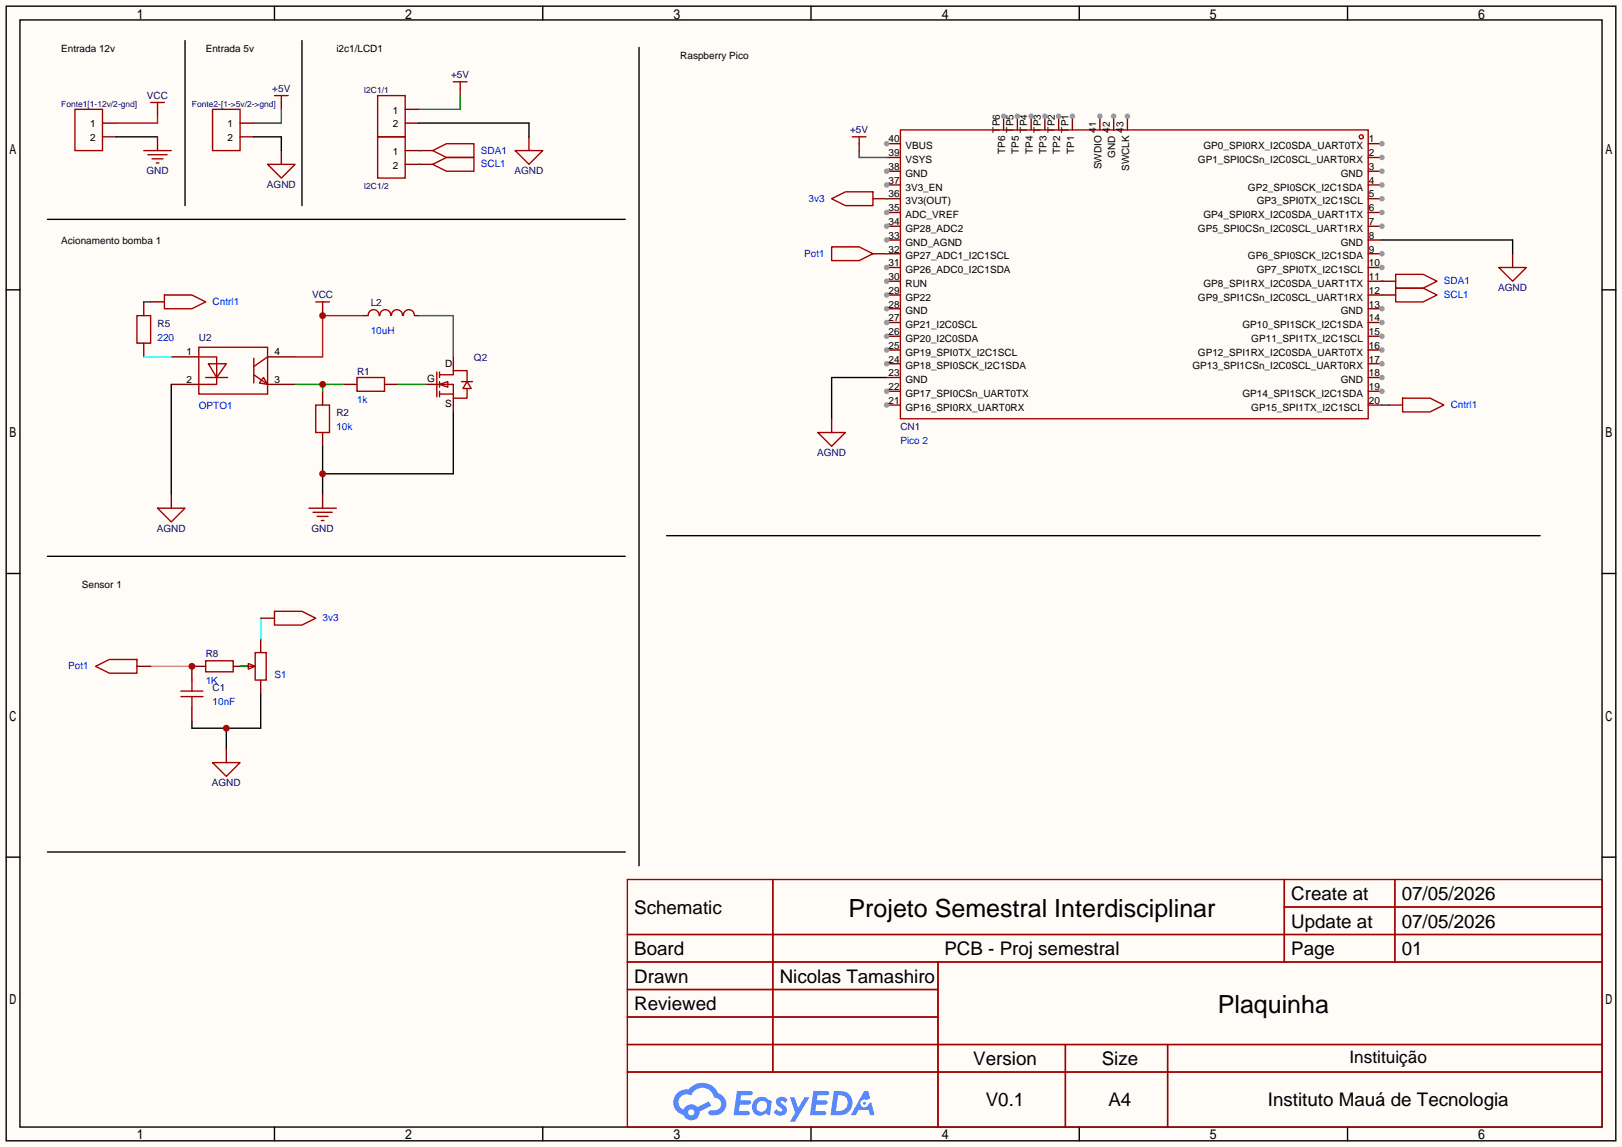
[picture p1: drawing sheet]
<svg xmlns="http://www.w3.org/2000/svg" width="299mm" height="212mm" viewBox="0 0 299 212" stroke-linecap="round" stroke-linejoin="round" font-family="sans-serif">
<path d="M0 0h299.5v211.8h-299.5z" fill="#fffcf7"/>
<g fill="none" stroke="#000" stroke-width=".25">
<path d="M1.1 1.1h297.2v209.6h-297.2zM3.7 3.7h292.1v204.5h-292.1zM50.7 1.1v2.6M100.2 1.1v2.6M149.7 1.1v2.6M199.3 1.1v2.6M248.8 1.1v2.6M1.1 53.5h2.6M295.8 53.5h2.5M1.1 105.9h2.6M295.8 105.9h2.5M1.1 158.3h2.6"/>
<path d="M295.8 158.3h2.5M50.7 208.2v2.5M100.2 208.2v2.5M149.7 208.2v2.5M199.3 208.2v2.5M248.8 208.2v2.5"/>
</g>
<g fill="none" stroke="#a10000" stroke-width=".25">
<path d="M115.8 162.4h180v45.8h-180zM115.8 172.6h180M115.8 177.7h180M142.7 162.4v35.6M173.2 177.7v30.5M237.1 162.4v15.3M237.1 167.5h58.7M257.5 162.4v15.3M115.8 182.8h57.4M115.8 192.9h180M115.8 187.8h57.4M115.8 198h180"/>
<path d="M196.7 192.9v15.3M215.6 192.9v15.3"/>
</g>
<g fill="#5487ff">
<path d="M143.6 202.8a1.3 1.3 0 0 1 1.8 .3l-.4 .6a.54 .54 0 0 0-.9-.2l.1 .2a1.58 1.58 0 0 1 1.1 1.6 1.43 1.43 0 0 1-2.5 .1l.5-.6a.64 .64 0 0 0 .5 .5 .64 .64 0 0 0 .7-.3l-.2-.2a1.6 1.6 0 0 1-1-1.6z"/>
<path d="M145.8 202.7h.9l.6 1.9 1.2-1.9h.9l-2.7 4.5h-.9l1-1.7z"/>
<path d="M136.1 201.5h1.6a1.31 1.31 0 0 1 1.2 .2 .4 .4 0 0 1-.3 .6h-1.8l-.1 .9h1.6a.4 .4 0 0 1 .4 .4 .4 .4 0 0 1-.4 .4h-1.7l-.2 1.2h.8a1.23 1.23 0 0 1 1.2 .2 .39 .39 0 0 1-.3 .6h-2.7z"/>
<path d="M150.2 201.5h1.6a1.32 1.32 0 0 1 1.3 .2 .39 .39 0 0 1-.4 .6h-1.8l-.1 .9h1.7a.4 .4 0 0 1 .3 .4 .4 .4 0 0 1-.4 .4h-1.7l-.2 1.2h.8a1.23 1.23 0 0 1 1.2 .2 .39 .39 0 0 1-.3 .6h-2.7z"/>
<path d="M159.6 201.5h.7l.4 1.3-.7 .4a.75 .75 0 0 0-1.1 .3 .75 .75 0 0 0 .5 1 .75 .75 0 0 0 .9-.6l.5-.3 .7 2.4h-.9l-.2-1h-1.9l-.5 1h-.9z"/>
<path d="M154 201.5l-.7 4.5h1.5a2.27 2.27 0 0 0 2.6-2.3 2.27 2.27 0 0 0-2.7-2.2zM154.7 202.3a1.5 1.5 0 0 1 1.8 1.5 1.5 1.5 0 0 1-1.9 1.4h-.3z"/>
<path d="M139.4 203.1a1.62 1.62 0 0 0-.4 2.1 1.62 1.62 0 0 0 2 .7l.4-.3 .3 .3 .5 .1 .3-2.5-.2-.3h-.4a1.58 1.58 0 0 0-2.5-.1zM140 203.6a.99 .99 0 0 1 1.6 .3 .99 .99 0 0 1-.9 1.4 .94 .94 0 0 1-1-.5 .94 .94 0 0 1 .3-1.2z"/>
<path d="M125 201.9a2.37 2.37 0 0 0 1.2 4 1.54 1.54 0 0 0 1.7 1 1.54 1.54 0 0 0 1.3-1.6l2.1-1.1-.5-.8-2 1.1a1.57 1.57 0 0 0-2.6 .4 1.5 1.5 0 0 1-.8-2.1 1.5 1.5 0 0 1 2.2-.5 2.23 2.23 0 0 1 2.3-1.4 2.23 2.23 0 0 1 2 1.8 1.16 1.16 0 0 1 1.2 1.1 1.16 1.16 0 0 1-1.1 1.3h-.6a.47 .47 0 0 0-.6 .3 .47 .47 0 0 0 .4 .6 2.23 2.23 0 0 0 2.3-.7 2.23 2.23 0 0 0 .4-2.3 2.16 2.16 0 0 0-1.3-1.1 3.2 3.2 0 0 0-5.5-.7l-1.1 .1zM127.1 205.4a.58 .58 0 0 1 1.1 0 .58 .58 0 0 1-1.1 0z"/>
<circle cx="159.6" cy="203.8" r=".28"/>
</g>
<g fill="none" stroke="#a10000" stroke-width=".25">
<path d="M69.7 17.7h5.1v7.6h-5.1zM13.8 20.2h5.1v7.6h-5.1zM69.7 25.3h5.1v7.6h-5.1zM25.3 58.3h2.5v5.1h-2.5zM36.7 64.1h12.7v8.7h-12.7zM36.7 65.9h3.3v5.1h-3.3M38 69.7h4M38.5 67.2h3.3l-1.8 2.5zM46.9 66.2v4.5M46.9 69.2l2.5 1.8M48.6 69.7l.8 1.3-1.5-.3zM49.4 65.9l-2.5 1.8"/>
<path d="M58.3 74.8h2.5v5.1h-2.5zM65.9 69.7h5.1v2.6h-5.1z"/>
</g>
<g fill="none" stroke="#870000" stroke-width=".25">
<path d="M18.9 22.7h2.6M18.9 25.3h2.6M74.8 27.8h2.5M74.8 30.4h2.5M74.8 22.7h2.5M74.8 20.2h2.5M26.5 55.8v2.5M26.5 63.4v2.5M31.6 65.9h5.1M31.6 71h5.1M49.4 65.9h5.1M49.4 71h5.1"/>
<path d="M59.6 72.3v2.5M59.6 79.9v2.5M63.4 71h2.5M71 71h2.5"/>
</g>
<path d="M67.2 58.3h-7.6v7.6h-5.1" fill="none" stroke="#f00" stroke-width=".25"/>
<path d="M27.8 123.1h7.6" fill="none" stroke="#fc3" stroke-width=".25"/>
<path d="M21.5 25.3h7.6M41.8 134.5v3.8M48.1 128.1v6.4h-12.7v-1.3" fill="none" stroke="#000" stroke-width=".25"/>
<circle cx="41.8" cy="134.5" r=".63" fill="#c00"/>
<path d="M26.5 65.9h5.1" fill="none" stroke="#0ff" stroke-width=".25"/>
<path d="M83.7 76.1v11.4h-24.1M163.7 69.7h-10.2v7.6M59.6 82.4v8.9" fill="none" stroke="#000" stroke-width=".25"/>
<circle cx="59.6" cy="87.5" r=".63" fill="#c00"/>
<path d="M31.6 71v20.3" fill="none" stroke="#000" stroke-width=".25"/>
<path d="M54.5 71h8.9M59.6 71v1.3" fill="none" stroke="#008700" stroke-width=".25"/>
<circle cx="59.6" cy="71" r=".63" fill="#c00"/>
<path d="M67.2 58.3h.7M76.6 58.3h.7M78.6 71h2.6M83.7 65.9v2.6M83.7 73.5v2.6M59.6 91.3v2.6M48.1 118v2.5M35.4 130.7v2.5M38 123.1h-2.6v2.5M43.1 123.1h2.5M48.1 125.6v2.5" fill="none" stroke="#870000" stroke-width=".25"/>
<g fill="none" stroke="#a10000" stroke-width=".25">
<path d="M68 58.3a1.01 1.01 0 0 1 1-1.1 1.01 1.01 0 0 1 1 1.1M70.1 58.3a1.01 1.01 0 0 1 1-1.1 1.01 1.01 0 0 1 1.1 1.1M72.3 58.3a1.01 1.01 0 0 1 1-1.1 1.01 1.01 0 0 1 1 1.1M74.5 58.3a1.01 1.01 0 0 1 1-1.1 1.01 1.01 0 0 1 1 1.1M80.6 68.7v4.6M81.2 71h2.5v2.5h2.5v-1.7M81.2 69.2h2.5v-.7h2.5v2M81.2 71l1.5-.5v1zM81.2 68.7v1M81.2 70.5v1M81.2 72.3v1M81.2 72.8h2.5"/>
<path d="M85.2 70.5h2M86.2 70.5l.8 1.3h-1.5zM57 93.9h5.1M57.8 94.6h3.5M58.5 95.4h2.1M59.3 96.1h.5M33.4 127.6h4.1M33.4 128.7h4.1M35.4 125.6v2M35.4 128.7v2M38 122h5.1v2.1h-5.1zM45.3 123.1h1.6"/>
<path d="M45.8 122.6l1.3 .5-1.3 .5zM47.1 120.5h2v5.1h-2z"/>
</g>
<path d="M77.3 58.3h6.4v7.6M73.5 71h5.1" fill="none" stroke="#008700" stroke-width=".25"/>
<path d="M48.1 114.2v3.8" fill="none" stroke="#0ff" stroke-width=".25"/>
<circle cx="35.4" cy="123.1" r=".63" fill="#c00"/>
<path d="M44.3 123.1h1.3" fill="none" stroke="#008700" stroke-width=".25"/>
<path d="M185.3 21.5v2.5" fill="none" stroke="#870000" stroke-width=".25"/>
<circle cx="185.3" cy="21.5" r=".51" fill="#999"/>
<path d="M187.8 21.5v2.5" fill="none" stroke="#870000" stroke-width=".25"/>
<circle cx="187.8" cy="21.5" r=".51" fill="#999"/>
<path d="M190.4 21.5v2.5" fill="none" stroke="#870000" stroke-width=".25"/>
<circle cx="190.4" cy="21.5" r=".51" fill="#999"/>
<path d="M192.9 21.5v2.5" fill="none" stroke="#870000" stroke-width=".25"/>
<circle cx="192.9" cy="21.5" r=".51" fill="#999"/>
<path d="M195.5 21.5v2.5" fill="none" stroke="#870000" stroke-width=".25"/>
<circle cx="195.5" cy="21.5" r=".51" fill="#999"/>
<path d="M198 21.5v2.5" fill="none" stroke="#870000" stroke-width=".25"/>
<circle cx="198" cy="21.5" r=".51" fill="#999"/>
<path d="M163.7 26.5h2.5" fill="none" stroke="#870000" stroke-width=".25"/>
<circle cx="163.7" cy="26.5" r=".51" fill="#999"/>
<path d="M163.7 29.1h2.5M163.7 31.6h2.5" fill="none" stroke="#870000" stroke-width=".25"/>
<circle cx="163.7" cy="31.6" r=".51" fill="#999"/>
<path d="M163.7 34.2h2.5" fill="none" stroke="#870000" stroke-width=".25"/>
<circle cx="163.7" cy="34.2" r=".51" fill="#999"/>
<path d="M163.7 36.7h2.5M163.7 39.2h2.5" fill="none" stroke="#870000" stroke-width=".25"/>
<circle cx="163.7" cy="39.2" r=".51" fill="#999"/>
<path d="M163.7 41.8h2.5" fill="none" stroke="#870000" stroke-width=".25"/>
<circle cx="163.7" cy="41.8" r=".51" fill="#999"/>
<path d="M163.7 44.3h2.5" fill="none" stroke="#870000" stroke-width=".25"/>
<circle cx="163.7" cy="44.3" r=".51" fill="#999"/>
<path d="M163.7 46.9h2.5M163.7 49.4h2.5" fill="none" stroke="#870000" stroke-width=".25"/>
<circle cx="163.7" cy="49.4" r=".51" fill="#999"/>
<path d="M163.7 51.9h2.5" fill="none" stroke="#870000" stroke-width=".25"/>
<circle cx="163.7" cy="51.9" r=".51" fill="#999"/>
<path d="M163.7 54.5h2.5" fill="none" stroke="#870000" stroke-width=".25"/>
<circle cx="163.7" cy="54.5" r=".51" fill="#999"/>
<path d="M163.7 57h2.5" fill="none" stroke="#870000" stroke-width=".25"/>
<circle cx="163.7" cy="57" r=".51" fill="#999"/>
<path d="M163.7 59.6h2.5" fill="none" stroke="#870000" stroke-width=".25"/>
<circle cx="163.7" cy="59.6" r=".51" fill="#999"/>
<path d="M163.7 62.1h2.5" fill="none" stroke="#870000" stroke-width=".25"/>
<circle cx="163.7" cy="62.1" r=".51" fill="#999"/>
<path d="M163.7 64.6h2.5" fill="none" stroke="#870000" stroke-width=".25"/>
<circle cx="163.7" cy="64.6" r=".51" fill="#999"/>
<path d="M163.7 67.2h2.5" fill="none" stroke="#870000" stroke-width=".25"/>
<circle cx="163.7" cy="67.2" r=".51" fill="#999"/>
<path d="M163.7 69.7h2.5M163.7 72.3h2.5" fill="none" stroke="#870000" stroke-width=".25"/>
<circle cx="163.7" cy="72.3" r=".51" fill="#999"/>
<path d="M163.7 74.8h2.5" fill="none" stroke="#870000" stroke-width=".25"/>
<circle cx="163.7" cy="74.8" r=".51" fill="#999"/>
<path d="M252.6 74.8h2.5M252.6 72.3h2.5" fill="none" stroke="#870000" stroke-width=".25"/>
<circle cx="255.1" cy="72.3" r=".51" fill="#999"/>
<path d="M252.6 69.7h2.5" fill="none" stroke="#870000" stroke-width=".25"/>
<circle cx="255.1" cy="69.7" r=".51" fill="#999"/>
<path d="M252.6 67.2h2.5" fill="none" stroke="#870000" stroke-width=".25"/>
<circle cx="255.1" cy="67.2" r=".51" fill="#999"/>
<path d="M252.6 64.6h2.5" fill="none" stroke="#870000" stroke-width=".25"/>
<circle cx="255.1" cy="64.6" r=".51" fill="#999"/>
<path d="M252.6 62.1h2.5" fill="none" stroke="#870000" stroke-width=".25"/>
<circle cx="255.1" cy="62.1" r=".51" fill="#999"/>
<path d="M252.6 59.6h2.5" fill="none" stroke="#870000" stroke-width=".25"/>
<circle cx="255.1" cy="59.6" r=".51" fill="#999"/>
<path d="M252.6 57h2.5" fill="none" stroke="#870000" stroke-width=".25"/>
<circle cx="255.1" cy="57" r=".51" fill="#999"/>
<path d="M252.6 54.5h2.5M252.6 51.9h2.5M252.6 49.4h2.5" fill="none" stroke="#870000" stroke-width=".25"/>
<circle cx="255.1" cy="49.4" r=".51" fill="#999"/>
<path d="M252.6 46.9h2.5" fill="none" stroke="#870000" stroke-width=".25"/>
<circle cx="255.1" cy="46.9" r=".51" fill="#999"/>
<path d="M252.6 44.3h2.5M252.6 41.8h2.5" fill="none" stroke="#870000" stroke-width=".25"/>
<circle cx="255.1" cy="41.8" r=".51" fill="#999"/>
<path d="M252.6 39.2h2.5" fill="none" stroke="#870000" stroke-width=".25"/>
<circle cx="255.1" cy="39.2" r=".51" fill="#999"/>
<path d="M252.6 36.7h2.5" fill="none" stroke="#870000" stroke-width=".25"/>
<circle cx="255.1" cy="36.7" r=".51" fill="#999"/>
<path d="M252.6 34.2h2.5" fill="none" stroke="#870000" stroke-width=".25"/>
<circle cx="255.1" cy="34.2" r=".51" fill="#999"/>
<path d="M252.6 31.6h2.5" fill="none" stroke="#870000" stroke-width=".25"/>
<circle cx="255.1" cy="31.6" r=".51" fill="#999"/>
<path d="M252.6 29.1h2.5" fill="none" stroke="#870000" stroke-width=".25"/>
<circle cx="255.1" cy="29.1" r=".51" fill="#999"/>
<path d="M252.6 26.5h2.5" fill="none" stroke="#870000" stroke-width=".25"/>
<circle cx="255.1" cy="26.5" r=".51" fill="#999"/>
<g fill="none" stroke="#a10000" stroke-width=".25">
<path d="M166.2 24h86.4v53.3h-86.4z"/>
<circle cx="251.3" cy="25.3" r=".38"/>
</g>
<path d="M203.1 21.5v2.5" fill="none" stroke="#870000" stroke-width=".25"/>
<circle cx="203.1" cy="21.5" r=".51" fill="#999"/>
<path d="M205.6 21.5v2.5" fill="none" stroke="#870000" stroke-width=".25"/>
<circle cx="205.6" cy="21.5" r=".51" fill="#999"/>
<path d="M208.2 21.5v2.5" fill="none" stroke="#870000" stroke-width=".25"/>
<circle cx="208.2" cy="21.5" r=".51" fill="#999"/>
<path d="M158.6 27.8v1.3h5.1M163.7 36.7h.1M26.5 55.8h1.3M255.1 74.8h1.3" fill="none" stroke="#008700" stroke-width=".25"/>
<path d="M29.1 20.2v1.3M29.1 25.3v2.5M161.2 36.7h2.5M27.8 55.8h2.6M59.6 57v1.3M255.1 51.9h2.6M255.1 54.5h2.6M256.4 74.8h2.6M48.1 114.2h2.6M25.3 123.1h2.5" fill="none" stroke="#870000" stroke-width=".25"/>
<g fill="none" stroke="#a10000" stroke-width=".25">
<path d="M27.8 18.9h2.6M29.1 18.9v1.3M26.5 27.8h5.1M27.3 28.6h3.6M28.1 29.3h2M28.8 30.1h.5M153.5 36.7l2.6-1.3h5.1v2.6h-5.1zM30.4 54.5h5l2.6 1.3-2.6 1.2h-5zM257.7 50.7h5.1l2.5 1.2-2.5 1.3h-5.1zM257.7 53.2h5.1l2.5 1.3-2.5 1.3h-5.1zM259 73.5h5l2.6 1.3-2.6 1.3h-5zM50.7 112.9h5.1l2.5 1.3-2.5 1.2h-5.1z"/>
<path d="M17.7 123.1l2.5-1.3h5.1v2.5h-5.1z"/>
</g>
<path d="M34.2 7.5v30.5M118 8.8v151.1M8.8 40.5h106.6M8.8 102.7h106.6M8.8 157.4h106.6" fill="none" stroke="#000" stroke-width=".25"/>
<path d="M29.1 21.5v1.2h-7.6" fill="none" stroke="#f00" stroke-width=".25"/>
<circle cx="59.6" cy="58.3" r=".63" fill="#c00"/>
<g fill="none" stroke="#a10000" stroke-width=".25">
<path d="M50.7 17.7h2.5M51.9 17.7v1.2M83.7 15.1h2.5M85 15.1v1.3M39.2 20.2h5.1v7.6h-5.1zM49.4 30.4h5.1l-2.6 2.5zM79.9 27.8l2.5-1.3h5.1v2.6h-5.1zM79.9 30.4l2.5-1.3h5.1v2.5h-5.1zM95.1 27.8h5.1l-2.5 2.6zM157.4 25.3h2.5M158.6 25.3v1.2M58.3 55.8h2.5"/>
<path d="M59.6 55.8v1.2M153.5 45.6h5.1l2.6 1.3-2.6 1.2h-5.1zM276.7 49.4h5.1l-2.5 2.5zM151 79.9h5.1l-2.6 2.5zM29.1 93.9h5.1l-2.6 2.5zM39.2 140.8h5.1l-2.5 2.6z"/>
</g>
<g fill="none" stroke="#870000" stroke-width=".25">
<path d="M51.9 18.9v1.3M85 16.4v1.3M44.3 22.7h2.6M44.3 25.3h2.6M51.9 27.8v2.6M77.3 27.8h2.6M77.3 30.4h2.6M97.7 25.3v2.5M158.6 26.5v1.3M161.2 46.9h2.5M279.3 46.9v2.5M153.5 77.3v2.6"/>
<path d="M31.6 91.3v2.6M41.8 138.3v2.5"/>
</g>
<path d="M51.9 20.2v2.5h-5" fill="none" stroke="#090" stroke-width=".25"/>
<path d="M55.8 7.5v30.5M46.9 25.3h5v2.5M77.3 22.7h20.4v2.6M255.1 44.3h24.2v2.6M123.1 98.9h161.3" fill="none" stroke="#000" stroke-width=".25"/>
<path d="M85 17.7v2.5h-7.7M77.3 27.8h.1M77.3 30.4h.1M163.7 46.9h.1M255.1 54.5h.1M255.1 51.9h.1" fill="none" stroke="#008700" stroke-width=".25"/>
<g font-size="4.6">
<text x="156.7" y="169.4">Projeto Semestral Interdisciplinar</text>
<text x="224.8" y="187.1">Plaquinha</text>
</g>
<g font-size="3.5">
<text x="238.4" y="166.2">Create at</text>
<text x="258.8" y="166.2">07/05/2026</text>
<text x="117.1" y="168.8">Schematic</text>
<text x="238.4" y="171.3">Update at</text>
<text x="258.8" y="171.3">07/05/2026</text>
<text x="117.1" y="176.4">Board</text>
<text x="174.4" y="176.4">PCB - Proj semestral</text>
<text x="238.4" y="176.4">Page</text>
<text x="258.8" y="176.4">01</text>
<text x="117.1" y="181.5">Drawn</text>
<text x="144" y="181.5">Nicolas Tamashiro</text>
<text x="117.1" y="186.6">Reviewed</text>
<text x="179.7" y="196.7">Version</text>
<text x="203.4" y="196.7">Size</text>
<text x="182" y="204.3">V0.1</text>
<text x="204.7" y="204.3">A4</text>
<text x="234.1" y="204.3">Instituto Mauá de Tecnologia</text>
</g>
<text font-size="3.2" x="249.2" y="196.4">Instituição</text>
<g font-size="1.8">
<text x="11.3" y="9.6">Entrada 12v</text>
<text x="38" y="9.6">Entrada 5v</text>
<text x="62.1" y="9.6">i2c1/LCD1</text>
<text x="125.6" y="10.8">Raspberry Pico</text>
<text x="16.6" y="23.5">1</text>
<text x="42" y="23.5">1</text>
<text x="72.5" y="21">1</text>
<text x="72.5" y="23.5">2</text>
<text x="16.6" y="26.1">2</text>
<text x="42" y="26.1">2</text>
<text x="72.5" y="28.6">1</text>
<text x="164.1" y="26.3">40</text>
<text x="164.1" y="28.9">39</text>
<text x="167.2" y="27.6">VBUS</text>
<text x="184.6" y="24.5" transform="rotate(-90 184.6 24.5)">TP6</text>
<text x="185.6" y="28.4" transform="rotate(-90 185.6 28.4)">TP6</text>
<text x="187.1" y="24.5" transform="rotate(-90 187.1 24.5)">TP5</text>
<text x="188.1" y="28.4" transform="rotate(-90 188.1 28.4)">TP5</text>
<text x="189.7" y="24.5" transform="rotate(-90 189.7 24.5)">TP4</text>
<text x="190.7" y="28.4" transform="rotate(-90 190.7 28.4)">TP4</text>
<text x="192.2" y="24.5" transform="rotate(-90 192.2 24.5)">TP3</text>
<text x="193.2" y="28.4" transform="rotate(-90 193.2 28.4)">TP3</text>
<text x="194.7" y="24.5" transform="rotate(-90 194.7 24.5)">TP2</text>
<text x="195.8" y="28.4" transform="rotate(-90 195.8 28.4)">TP2</text>
<text x="197.3" y="24.5" transform="rotate(-90 197.3 24.5)">TP1</text>
<text x="198.3" y="28.4" transform="rotate(-90 198.3 28.4)">TP1</text>
<text x="202.4" y="24.5" transform="rotate(-90 202.4 24.5)">41</text>
<text x="204.9" y="24.5" transform="rotate(-90 204.9 24.5)">42</text>
<text x="205.9" y="29.1" transform="rotate(-90 205.9 29.1)">GND</text>
<text x="207.4" y="24.5" transform="rotate(-90 207.4 24.5)">43</text>
<text x="222.2" y="27.6">GP0_SPI0RX_I2C0SDA_UART0TX</text>
<text x="252.7" y="28.9">2</text>
<text x="252.7" y="26.3">1</text>
<text x="72.5" y="31.1">2</text>
<text x="164.1" y="31.4">38</text>
<text x="164.1" y="33.9">37</text>
<text x="167.2" y="30.1">VSYS</text>
<text x="167.2" y="32.7">GND</text>
<text x="167.2" y="35.2">3V3_EN</text>
<text x="203.4" y="31.3" transform="rotate(-90 203.4 31.3)">SWDIO</text>
<text x="208.5" y="31.6" transform="rotate(-90 208.5 31.6)">SWCLK</text>
<text x="221.2" y="30.1">GP1_SPI0CSn_I2C0SCL_UART0RX</text>
<text x="230.4" y="35.2">GP2_SPI0SCK_I2C1SDA</text>
<text x="247.6" y="32.7">GND</text>
<text x="252.7" y="33.9">4</text>
<text x="252.7" y="31.4">3</text>
<text x="164.1" y="36.5">36</text>
<text x="164.1" y="39">35</text>
<text x="164.1" y="41.6">34</text>
<text x="167.2" y="37.7">3V3(OUT)</text>
<text x="167.2" y="40.3">ADC_VREF</text>
<text x="222.2" y="40.3">GP4_SPI0RX_I2C0SDA_UART1TX</text>
<text x="232.1" y="37.7">GP3_SPI0TX_I2C1SCL</text>
<text x="252.7" y="41.6">7</text>
<text x="252.7" y="39">6</text>
<text x="252.7" y="36.5">5</text>
<text x="11.3" y="45.1">Acionamento bomba 1</text>
<text x="164.1" y="44.1">33</text>
<text x="164.1" y="46.6">32</text>
<text x="167.2" y="42.8">GP28_ADC2</text>
<text x="167.2" y="45.4">GND_AGND</text>
<text x="167.2" y="47.9">GP27_ADC1_I2C1SCL</text>
<text x="221.2" y="42.8">GP5_SPI0CSn_I2C0SCL_UART1RX</text>
<text x="230.4" y="47.9">GP6_SPI0SCK_I2C1SDA</text>
<text x="247.6" y="45.4">GND</text>
<text x="252.7" y="46.6">9</text>
<text x="252.7" y="44.1">8</text>
<text x="164.1" y="49.2">31</text>
<text x="164.1" y="51.7">30</text>
<text x="167.2" y="50.4">GP26_ADC0_I2C1SDA</text>
<text x="167.2" y="53">RUN</text>
<text x="222.2" y="53">GP8_SPI1RX_I2C0SDA_UART1TX</text>
<text x="232.1" y="50.4">GP7_SPI0TX_I2C1SCL</text>
<text x="252.7" y="51.7">11</text>
<text x="252.7" y="49.2">10</text>
<text x="164.1" y="54.3">29</text>
<text x="164.1" y="56.8">28</text>
<text x="164.1" y="59.3">27</text>
<text x="167.2" y="55.5">GP22</text>
<text x="167.2" y="58.1">GND</text>
<text x="221.2" y="55.5">GP9_SPI1CSn_I2C0SCL_UART1RX</text>
<text x="247.6" y="58.1">GND</text>
<text x="252.7" y="59.3">14</text>
<text x="252.7" y="56.8">13</text>
<text x="252.7" y="54.3">12</text>
<text x="34.4" y="65.6">1</text>
<text x="50.7" y="65.6">4</text>
<text x="164.1" y="61.9">26</text>
<text x="164.1" y="64.4">25</text>
<text x="167.2" y="60.6">GP21_I2C0SCL</text>
<text x="167.2" y="63.1">GP20_I2C0SDA</text>
<text x="167.2" y="65.7">GP19_SPI0TX_I2C1SCL</text>
<text x="221.2" y="65.7">GP12_SPI1RX_I2C0SDA_UART0TX</text>
<text x="229.4" y="60.6">GP10_SPI1SCK_I2C1SDA</text>
<text x="231" y="63.1">GP11_SPI1TX_I2C1SCL</text>
<text x="252.7" y="64.4">16</text>
<text x="252.7" y="61.9">15</text>
<text x="34.4" y="70.7">2</text>
<text x="50.7" y="70.7">3</text>
<text x="78.9" y="70.5">G</text>
<text x="82.2" y="67.7">D</text>
<text x="164.1" y="67">24</text>
<text x="164.1" y="69.5">23</text>
<text x="167.2" y="68.2">GP18_SPI0SCK_I2C1SDA</text>
<text x="167.2" y="70.8">GND</text>
<text x="220.1" y="68.2">GP13_SPI1CSn_I2C0SCL_UART0RX</text>
<text x="247.6" y="70.8">GND</text>
<text x="252.7" y="69.5">18</text>
<text x="252.7" y="67">17</text>
<text x="82.2" y="75.1">S</text>
<text x="164.1" y="72">22</text>
<text x="164.1" y="74.6">21</text>
<text x="167.2" y="73.3">GP17_SPI0CSn_UART0TX</text>
<text x="167.2" y="75.8">GP16_SPI0RX_UART0RX</text>
<text x="229.4" y="73.3">GP14_SPI1SCK_I2C1SDA</text>
<text x="231" y="75.8">GP15_SPI1TX_I2C1SCL</text>
<text x="252.7" y="74.6">20</text>
<text x="252.7" y="72">19</text>
<text x="15.1" y="108.6">Sensor 1</text>
</g>
<g font-size="1.8" fill="#000080">
<text x="50.3" y="16.9">+5V</text>
<text x="83.3" y="14.4">+5V</text>
<text x="27.1" y="18.2">VCC</text>
<text x="157" y="24.6">+5V</text>
<text x="27" y="32.2">GND</text>
<text x="49.3" y="34.7">AGND</text>
<text x="95" y="32.2">AGND</text>
<text x="276.6" y="53.8">AGND</text>
<text x="57.6" y="55">VCC</text>
<text x="68.5" y="56.6">L2</text>
<text x="29.1" y="60.4">R5</text>
<text x="36.7" y="62.9">U2</text>
<text x="65.9" y="69.3">R1</text>
<text x="87.5" y="66.7">Q2</text>
<text x="62.1" y="76.9">R2</text>
<text x="166.2" y="79.4">CN1</text>
<text x="150.9" y="84.2">AGND</text>
<text x="29" y="98.2">AGND</text>
<text x="57.5" y="98.2">GND</text>
<text x="38" y="121.3">R8</text>
<text x="39.2" y="127.7">C1</text>
<text x="39.1" y="145.2">AGND</text>
</g>
<g font-size="1.8" fill="#00f">
<text x="88.8" y="28.4">SDA1</text>
<text x="88.8" y="30.9">SCL1</text>
<text x="149.3" y="37.3">3v3</text>
<text x="148.5" y="47.4">Pot1</text>
<text x="266.6" y="52.5">SDA1</text>
<text x="39.2" y="56.3">Cntrl1</text>
<text x="266.6" y="55">SCL1</text>
<text x="29.1" y="62.9">220</text>
<text x="68.5" y="61.6">10uH</text>
<text x="36.7" y="75.6">OPTO1</text>
<text x="65.9" y="74.3">1k</text>
<text x="267.8" y="75.4">Cntrl1</text>
<text x="62.1" y="79.4">10k</text>
<text x="166.2" y="82">Pico 2</text>
<text x="59.6" y="114.7">3v3</text>
<text x="12.6" y="123.6">Pot1</text>
<text x="50.7" y="125.1">S1</text>
<text x="38" y="126.4">1K</text>
<text x="39.2" y="130.2">10nF</text>
</g>
<g font-size="1.6" fill="#000080">
<text x="67.2" y="17.2">I2C1/1</text>
<text x="11.3" y="19.7">Fonte1[1-12v/2-gnd]</text>
<text x="35.4" y="19.7">Fonte2-[1-&gt;5v/2-&gt;gnd]</text>
<text x="67.2" y="35">I2C1/2</text>
</g>
</svg>
